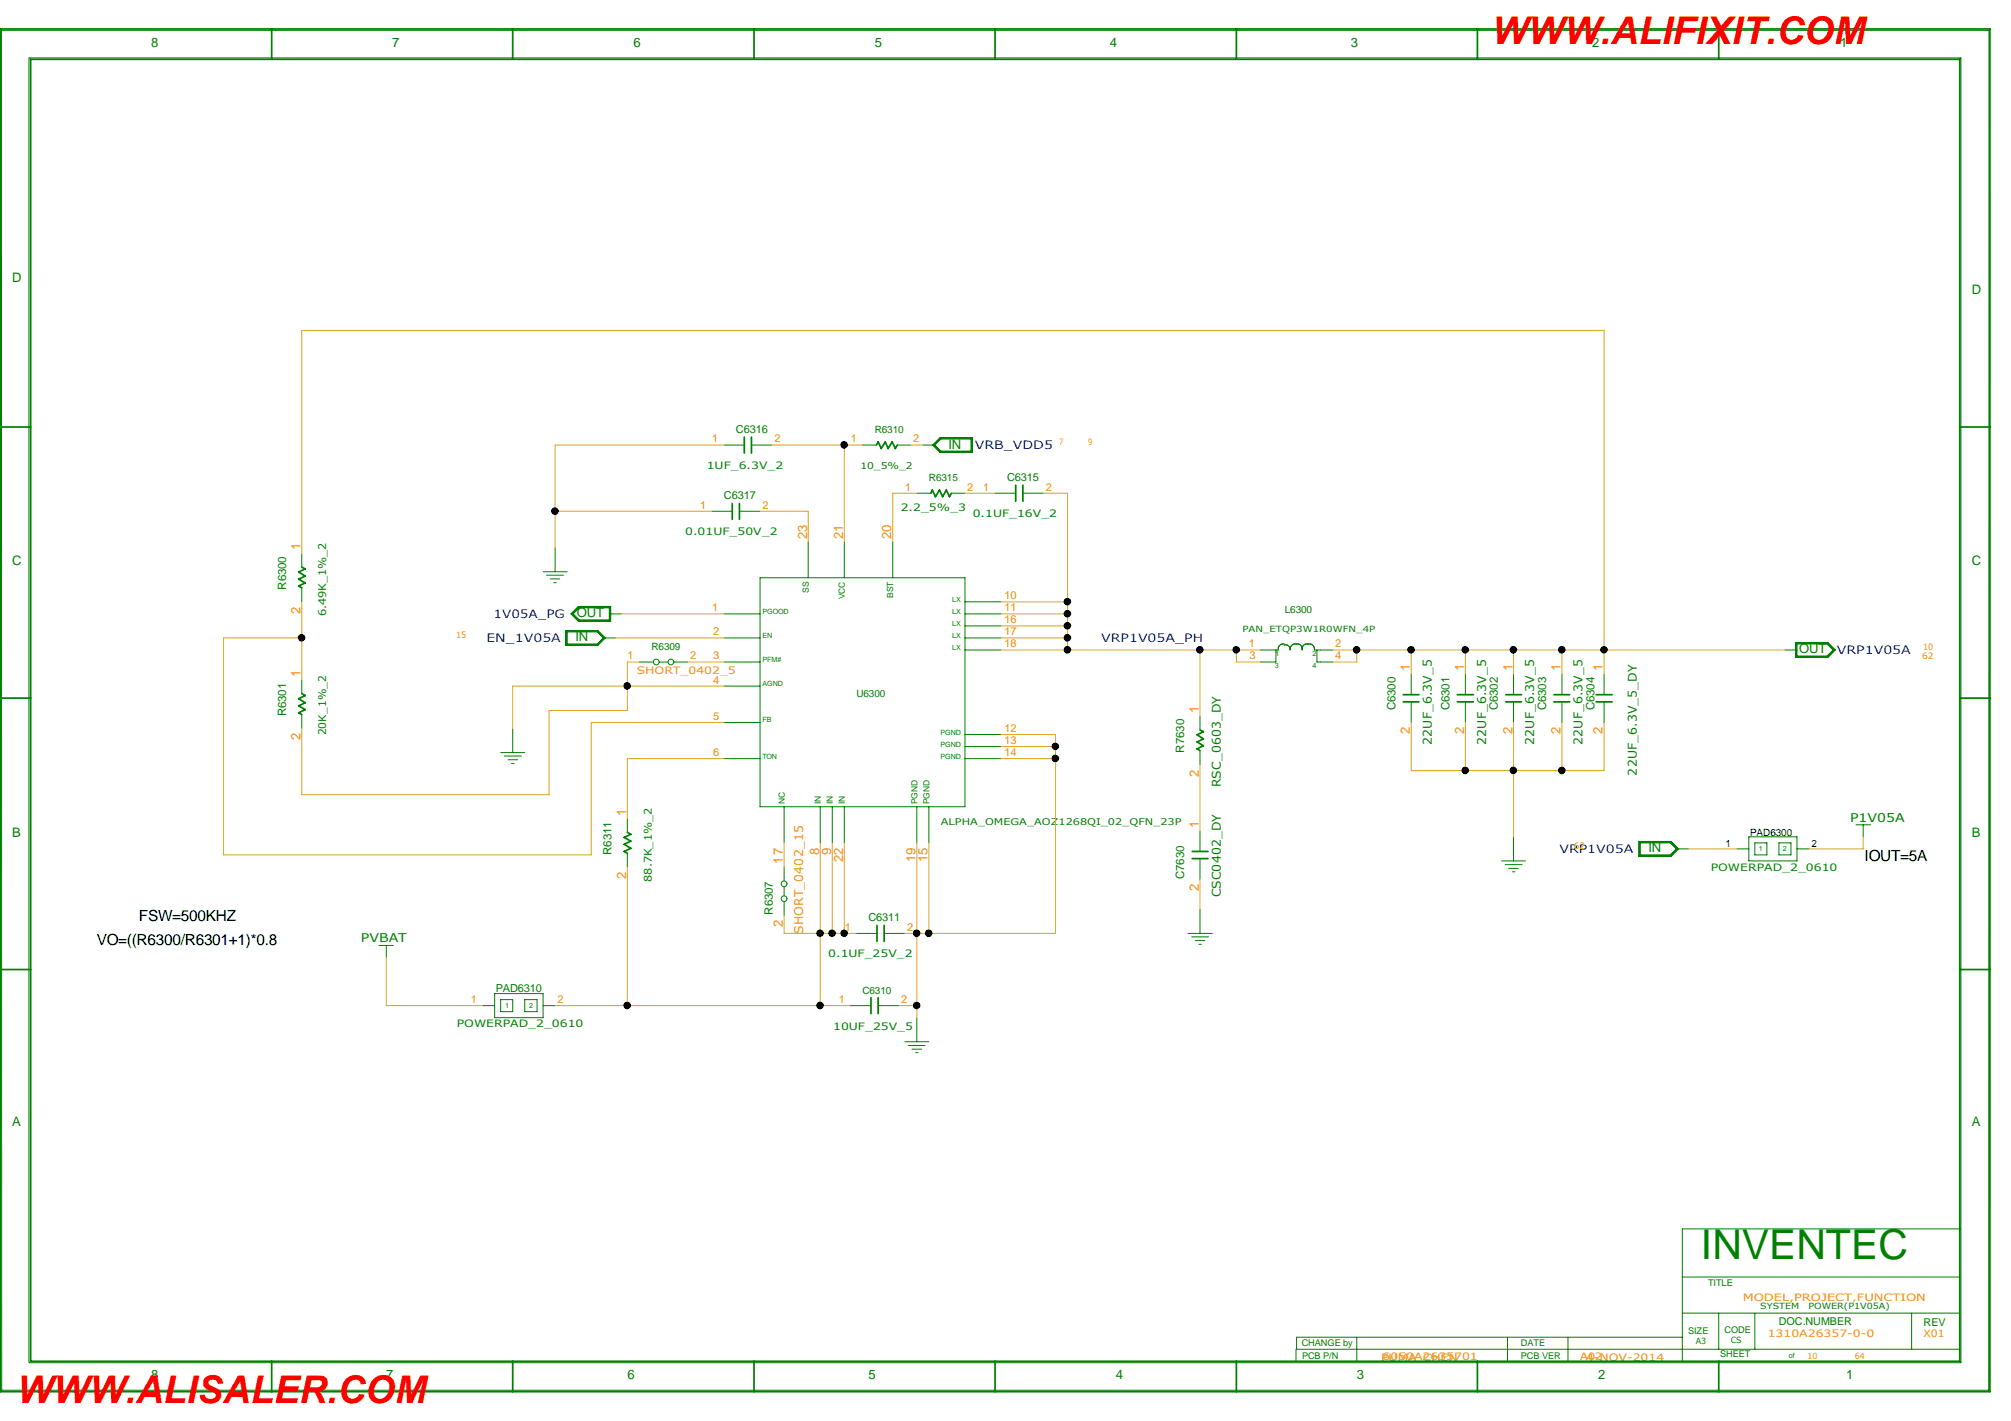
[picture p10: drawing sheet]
<svg xmlns="http://www.w3.org/2000/svg" width="297mm" height="210mm" viewBox="0 0 297 210" stroke-linecap="round" stroke-linejoin="round" font-family="sans-serif">
<g fill="none" stroke="#008000" stroke-width=".25">
<path d="M0 4.3h293.9v201.3h-293.9zM40.1 4.3v4.5M75.7 4.3v4.5M111.4 4.3v4.5M147 4.3v4.5M182.6 4.3v4.5M218.2 4.3v4.5M253.9 4.3v4.5M289.5 8.8h-285v192.3h285M289.5 8.7v192.4M0 63.1h4.5M108.2 74.4v2.3"/>
<path d="M109.2 74.4v2.3M109.9 64.6v2.3M111 64.6v2.3M129.5 65.7l.2-.4 .5 1 .6-1 .4 1 .6-1 .4 1 .3-.6M137.5 72.9l.2-.5 .5 1 .6-1 .4 1 .6-1 .4 1 .3-.5M150 71.7v2.3M151.1 71.7v2.3M289.5 63.1h4.4M44.6 83.8l.5 .2-1 .5 1 .6-1 .5 1 .5-1 .5 .5 .2M0 103.1h4.5M44.6 102.4l.5 .3-1 .5 1 .6-1 .5 1 .5-1 .5 .5 .2M177.2 107.8l.6 .3-1 .4 1 .6-1 .5 1 .6-1 .4 .4 .3"/>
<path d="M207.3 102.6h2.3M207.3 103.7h2.3M215.3 102.6h2.3M215.3 103.7h2.3M222.4 102.6h2.3M222.4 103.7h2.3M229.5 102.6h2.4M229.5 103.7h2.4M235.8 102.6h2.3M235.8 103.7h2.3M289.5 103.1h4.4M92.7 122.9l.5 .3-1 .5 1 .5-1 .5 1 .6-1 .5 .5 .2"/>
<path d="M129.5 136.7v2.4M130.6 136.7v2.4M176.1 125.8h2.3M176.1 126.8h2.3M0 143.2h4.5M128.6 147.4v2.3M129.7 147.4v2.3M289.5 143.2h4.4M40.1 201.1v4.5M75.7 201.1v4.5M111.4 201.1v4.5M147 201.1v4.5"/>
<path d="M182.6 201.1v4.5M218.2 201.1v4.5M253.9 201.1v4.5"/>
</g>
<g fill="none" stroke="#008000" stroke-width=".15">
<path d="M.2 4.4l.1 201M.3 4.5h293.4M4.3 8.6v192.7M4.3 8.6h285.3v192.7h-285.3M293.8 4.5l-.1 200.9h-293.4M105.2 75.5h3M106.9 65.7h3M109.2 75.5h3.1M111 65.7h3M127.4 65.7h2.1M132.5 65.7h2M135.4 72.9h2.1"/>
<path d="M136.3 65.7h1.8M138.1 65.7l.9-.8h4.4v1.7h-4.4zM138.8 64.6h4.8v2.2h-4.8l-1.1-1.1zM138.9 64.7h4.6v2.1h-4.6l-1-1.1zM138.9 64.8h4.6v1.9h-4.6l-.9-1zM140.5 72.9h2M147 72.9h3M151.1 72.9h3M44.6 81.8v2M44.6 86.8v2.1M80.2 84.5h3.6M80.7 85h2.5"/>
<path d="M81.3 85.5h1.4M81.8 86.1h.4M82 80.9v3.6M83.6 93.1h4.7l1.1 1.1-1.1 1.1h-4.7zM83.6 93.2h4.7l1 1-1 1.1h-4.7zM83.7 93.3h4.6l.9 .9-.9 1h-4.6zM83.8 93.3h4.4l.9 .9-.9 .9h-4.4zM84.3 90.7l1.1-1.1h4.8v2.2h-4.8zM84.5 90.7l1-1h4.6v2h-4.6zM84.7 90.7l.9-.9h4.4v1.8h-4.4zM85.5 89.7h4.6v2h-4.6l-1-1zM89.1 94.2h1.8"/>
<path d="M90 90.7h1.8M94.4 97.8h2.1M97.4 97.8h1.3M99.6 97.8h2M106.9 97.8h5.4M106.9 90.7h5.4M106.9 94.2h5.4M112.3 85.3h30.2v33.9h-30.2zM119.4 80v5.3M124.7 80v5.3M131.9 80v5.3M142.5 88.9h5.4"/>
<path d="M142.5 90.7h5.4M142.5 94.2h5.4M142.5 96h5.4M142.5 92.5h5.4M188.5 96v1.8h-2.3M188.8 95.8v.2h-2.6M189 95.3l-.2 .5M189.5 95.1l-.4 .2M189.6 95.1h.1M189.9 95.2l-.2 .1M189.9 95.2l.4 .2M190.4 95.5l.1 .4"/>
<path d="M190.5 95.9v.1M190.6 95.8v.2M190.8 95.3l-.2 .5M191.3 95.1l-.5 .2M191.3 95.1h.3M191.5 95.1l-.1 .1M191.7 95.1l.4 .2M192.2 95.4l.2 .4M192.3 95.8v.2M192.4 95.9v.1M192.4 95.4v.1M192.5 95.3l-.2 .5"/>
<path d="M192.6 95.2h.1M193 95.1l-.4 .2M193.1 95.1l.1 .1M193.4 95.1l-.2 .1M193.5 95.1l.4 .2M194 95.4l.1 .4M194.1 95.9v.1h.9M194.5 96v1.8h.5M195.1 97.8h1.7M195.1 96h1.7M208.4 99.6v3M216.4 99.6v3"/>
<path d="M223.6 99.6v3M230.7 99.6v3M236.9 99.6v3M263.6 96h1.8M265.2 94.9h4.8l1.1 1.1-1.1 1.1h-4.8zM265.3 95h4.7l1 1-1 1.1h-4.7zM265.3 95h4.6l1 1-1 1h-4.6zM265.4 95.1h4.5l.9 .9-.9 .9h-4.5zM44.6 100.5v1.9M44.6 105.5v2.1M74 111.2h3.5M74.5 111.7h2.5"/>
<path d="M75.1 112.2h1.4M75.6 112.8h.3M75.7 107.6v3.6M106.9 112.1h5.4M106.9 101.3h5.4M106.9 106.7h5.4M115.8 119.2v5.3M121.2 119.2v5.3M122.9 119.2v5.3M124.7 119.2v5.3M135.4 119.2v5.3M137.2 119.2v5.3"/>
<path d="M142.5 108.5h5.4M142.5 110.3h5.4M142.5 112.1h5.4M177.2 105.8v2M177.2 110.9v2M208.4 103.7v3M216.4 103.7v3M223.6 103.7v3M230.7 103.7v3M236.9 103.7v3M56 139.7h2.1M57.1 139.7v1.7"/>
<path d="M92.7 120.9v2M92.7 126v2.1M115.8 128.1v2M115.8 131v1.3M115.8 133.2v2M126.5 137.9h3M130.6 137.9h3M175.5 137.9h3.6M176 138.4h2.5M176.6 138.9h1.4M177.1 139.5h.4M177.2 122.7v3.1"/>
<path d="M177.2 126.8v3.1M177.2 134.3v3.6M221.8 127.2h3.5M222.3 127.7h2.5M222.8 128.3h1.5M223.4 128.8h.4M223.6 123.6v3.6M242.1 124.3h4.7l1.1 1.1-1.1 1.1h-4.7zM242.1 124.4h4.7l1 1-1 1h-4.7zM242.2 124.5h4.6l.9 .9-.9 1h-4.6zM242.3 124.5h4.4l.9 .9-.9 .9h-4.4zM247.6 125.4h1.8"/>
<path d="M256.5 125.4h1.8M258.3 123.6h7.1v3.6h-7.1zM259.2 124.5h1.8v1.8h-1.8zM262.8 124.5h1.7v1.8h-1.7zM265.4 125.4h1.8M274.1 121.8h2.2M275.2 121.8v1.8M71.3 148.5h1.8M73.1 146.8h7.1v3.5h-7.1zM74 147.7h1.7v1.7h-1.7zM77.5 147.7h1.8v1.7h-1.8zM80.2 148.5h1.8"/>
<path d="M125.6 148.5h3M129.7 148.5h3.1M133.6 153.9h3.6M134.2 154.4h2.4M134.7 155h1.4M135.3 155.5h.3M135.4 150.3v3.6M191.4 199.3v1.8M200.4 197.5v3.6M222.7 197.5v3.6M231.6 197.5v3.6M248.5 197.5h-57v1.8h98"/>
<path d="M248.5 181.5v19.6M248.5 194h41M248.5 188.6h41M248.6 181.5h41M253.9 194v5.3M259.2 194v5.3M282.4 194v5.3"/>
<circle cx="96.9" cy="97.8" r=".43"/>
<circle cx="99.1" cy="97.8" r=".43"/>
<circle cx="115.8" cy="130.6" r=".43"/>
<circle cx="115.8" cy="132.8" r=".43"/>
</g>
<g fill="none" stroke="#daa520" stroke-width=".15">
<path d="M82 75.5h23.2M106.9 65.7h-24.9v15.2M112.3 75.5h7.1v4.5M114 65.7h13.4M124.7 65.7v14.3M134.5 65.7h1.8M135.4 72.9h-3.5v7.1M142.5 72.9h4.5M154.1 72.9h3.6v23.1M44.6 81.8v-33h192.3v50.8M44.6 88.9v11.6M44.6 94.2h-11.6v32.1h54.3v-19.6h19.6"/>
<path d="M90.9 94.2h16M91.8 90.7h15.1M94.4 97.8h-1.7v7.1h-11.6v12.5h-36.5v-9.8M101.6 97.8h5.3M147.9 94.2h9.8M147.9 90.7h9.8M147.9 88.9h9.8M147.9 96h38.3M147.9 92.5h9.8M177.2 96v9.8M182.6 96v1.8h3.6M196.8 96h66.8"/>
<path d="M200.4 96v1.8h-3.6M208.4 96v3.6M216.4 96v3.6M223.6 96v3.6M230.7 96v3.6M106.9 101.3h-31.2v6.3M106.9 112.1h-14.2v8.8M147.9 108.5h8v29.4h-22.3M147.9 110.3h8M147.9 112.1h8M177.2 112.9v9.8M208.4 106.7v7.1h28.5v-7.1"/>
<path d="M216.4 106.7v7.1M223.6 106.7v16.9M230.7 106.7v7.1M92.7 128.1v20.4M115.8 135.2v2.7h10.7M115.8 124.5v3.6M121.2 124.5v24M122.9 124.5v13.4M124.7 124.5v13.4M135.4 124.5v25.8M137.2 124.5v13.4M177.2 129.9v4.4"/>
<path d="M249.4 125.4h7.1M275.2 123.6v1.8h-8M57.1 141.4v7.1h14.2M82 148.5h43.6M132.8 148.5h2.6"/>
</g>
<g fill="#000">
<circle cx="82" cy="75.5" r=".49"/>
<circle cx="124.7" cy="65.7" r=".49"/>
<circle cx="44.6" cy="94.2" r=".49"/>
<circle cx="157.7" cy="96" r=".49"/>
<circle cx="157.7" cy="94.2" r=".49"/>
<circle cx="157.7" cy="92.4" r=".49"/>
<circle cx="157.7" cy="90.7" r=".49"/>
<circle cx="157.7" cy="88.9" r=".49"/>
<circle cx="177.2" cy="96" r=".49"/>
<circle cx="182.6" cy="96" r=".49"/>
<circle cx="200.4" cy="96" r=".49"/>
<circle cx="208.4" cy="96" r=".49"/>
<circle cx="216.4" cy="96" r=".49"/>
<circle cx="223.5" cy="96" r=".49"/>
<circle cx="230.7" cy="96" r=".49"/>
<circle cx="236.9" cy="96" r=".49"/>
<circle cx="92.6" cy="101.3" r=".49"/>
<circle cx="155.9" cy="110.3" r=".49"/>
<circle cx="155.9" cy="112" r=".49"/>
<circle cx="216.4" cy="113.8" r=".49"/>
<circle cx="223.5" cy="113.8" r=".49"/>
<circle cx="230.7" cy="113.8" r=".49"/>
<circle cx="121.1" cy="137.9" r=".49"/>
<circle cx="122.9" cy="137.9" r=".49"/>
<circle cx="124.7" cy="137.9" r=".49"/>
<circle cx="135.4" cy="137.9" r=".49"/>
<circle cx="137.2" cy="137.9" r=".49"/>
<circle cx="92.6" cy="148.5" r=".49"/>
<circle cx="121.1" cy="148.5" r=".49"/>
<circle cx="135.4" cy="148.5" r=".49"/>
</g>
<g fill="none" stroke="#000" stroke-width=".15">
<circle cx="82" cy="75.5" r=".49"/>
<circle cx="124.7" cy="65.7" r=".49"/>
<circle cx="44.6" cy="94.2" r=".49"/>
<circle cx="157.7" cy="96" r=".49"/>
<circle cx="157.7" cy="94.2" r=".49"/>
<circle cx="157.7" cy="92.4" r=".49"/>
<circle cx="157.7" cy="90.7" r=".49"/>
<circle cx="157.7" cy="88.9" r=".49"/>
<circle cx="177.2" cy="96" r=".49"/>
<circle cx="182.6" cy="96" r=".49"/>
<circle cx="200.4" cy="96" r=".49"/>
<circle cx="208.4" cy="96" r=".49"/>
<circle cx="216.4" cy="96" r=".49"/>
<circle cx="223.5" cy="96" r=".49"/>
<circle cx="230.7" cy="96" r=".49"/>
<circle cx="236.9" cy="96" r=".49"/>
<circle cx="92.6" cy="101.3" r=".49"/>
<circle cx="155.9" cy="110.3" r=".49"/>
<circle cx="155.9" cy="112" r=".49"/>
<circle cx="216.4" cy="113.8" r=".49"/>
<circle cx="223.5" cy="113.8" r=".49"/>
<circle cx="230.7" cy="113.8" r=".49"/>
<circle cx="121.1" cy="137.9" r=".49"/>
<circle cx="122.9" cy="137.9" r=".49"/>
<circle cx="124.7" cy="137.9" r=".49"/>
<circle cx="135.4" cy="137.9" r=".49"/>
<circle cx="137.2" cy="137.9" r=".49"/>
<circle cx="92.6" cy="148.5" r=".49"/>
<circle cx="121.1" cy="148.5" r=".49"/>
<circle cx="135.4" cy="148.5" r=".49"/>
</g>
<text font-size="6.1" fill="#008000" x="251.2" y="186">INVENTEC</text>
<g font-size="5.6" fill="#f00">
<text x="220.4" y="6.4">WWW.ALIFIXIT.COM</text>
<text x="2.5" y="207.3">WWW.ALISALER.COM</text>
</g>
<g font-size="2.3">
<text x="275.4" y="127.1">IOUT=5A</text>
<text x="20.5" y="136.1">FSW=500KHZ</text>
<text x="14.3" y="139.6">VO=((R6300/R6301+1)*0.8</text>
</g>
<g font-size="1.9" fill="#008000">
<text x="22.3" y="6.9">8</text>
<text x="58" y="6.9">7</text>
<text x="93.6" y="6.9">6</text>
<text x="129.2" y="6.9">5</text>
<text x="163.9" y="6.9">4</text>
<text x="199.5" y="6.9">3</text>
<text x="235.2" y="6.9">2</text>
<text x="271.8" y="6.9">1</text>
<text x="1.8" y="41.7">D</text>
<text x="291.2" y="43.4">D</text>
<text x="140.1" y="66.3">IN</text>
<text x="1.8" y="83.5">C</text>
<text x="291.2" y="83.5">C</text>
<text x="85" y="94.7">IN</text>
<text x="85.2" y="91.2">OUT</text>
<text x="265.8" y="96.5">OUT</text>
<text x="1.8" y="123.6">B</text>
<text x="243.5" y="125.9">IN</text>
<text x="291.2" y="123.6">B</text>
<text x="1.8" y="166.3">A</text>
<text x="291.2" y="166.3">A</text>
<text x="22.3" y="203.7">8</text>
<text x="57.1" y="203.7">7</text>
<text x="92.7" y="203.7">6</text>
<text x="128.3" y="203.7">5</text>
<text x="164.8" y="203.7">4</text>
<text x="200.4" y="203.7">3</text>
<text x="236" y="203.7">2</text>
<text x="272.7" y="203.7">1</text>
</g>
<g font-size="1.9" fill="#ff8d00">
<text x="44.4" y="81.3" transform="rotate(-90 44.4 81.3)">1</text>
<text x="119.2" y="79.6" transform="rotate(-90 119.2 79.6)">23</text>
<text x="124.5" y="79.6" transform="rotate(-90 124.5 79.6)">21</text>
<text x="131.7" y="79.6" transform="rotate(-90 131.7 79.6)">20</text>
<text x="44.4" y="90.7" transform="rotate(-90 44.4 90.7)">2</text>
<text x="44.4" y="100" transform="rotate(-90 44.4 100)">1</text>
<text x="208.2" y="99.1" transform="rotate(-90 208.2 99.1)">1</text>
<text x="216.3" y="99.1" transform="rotate(-90 216.3 99.1)">1</text>
<text x="223.4" y="99.1" transform="rotate(-90 223.4 99.1)">1</text>
<text x="230.5" y="99.1" transform="rotate(-90 230.5 99.1)">1</text>
<text x="236.7" y="99.1" transform="rotate(-90 236.7 99.1)">1</text>
<text x="177.1" y="105.3" transform="rotate(-90 177.1 105.3)">1</text>
<text x="44.4" y="109.3" transform="rotate(-90 44.4 109.3)">2</text>
<text x="208.2" y="108.5" transform="rotate(-90 208.2 108.5)">2</text>
<text x="216.3" y="108.5" transform="rotate(-90 216.3 108.5)">2</text>
<text x="223.4" y="108.5" transform="rotate(-90 223.4 108.5)">2</text>
<text x="230.5" y="108.5" transform="rotate(-90 230.5 108.5)">2</text>
<text x="236.7" y="108.5" transform="rotate(-90 236.7 108.5)">2</text>
<text x="177.1" y="114.7" transform="rotate(-90 177.1 114.7)">2</text>
<text x="92.5" y="120.5" transform="rotate(-90 92.5 120.5)">1</text>
<text x="177.1" y="122.3" transform="rotate(-90 177.1 122.3)">1</text>
<text x="92.5" y="129.8" transform="rotate(-90 92.5 129.8)">2</text>
<text x="115.7" y="127.6" transform="rotate(-90 115.7 127.6)">17</text>
<text x="121" y="126.3" transform="rotate(-90 121 126.3)">8</text>
<text x="122.8" y="126.3" transform="rotate(-90 122.8 126.3)">9</text>
<text x="124.5" y="127.3" transform="rotate(-90 124.5 127.3)">22</text>
<text x="135.2" y="127.3" transform="rotate(-90 135.2 127.3)">19</text>
<text x="137" y="127.3" transform="rotate(-90 137 127.3)">15</text>
<text x="177.1" y="131.6" transform="rotate(-90 177.1 131.6)">2</text>
<text x="115.7" y="137" transform="rotate(-90 115.7 137)">2</text>
</g>
<g font-size="1.8" fill="#008000">
<text x="211.5" y="110" transform="rotate(-90 211.5 110)">22UF_6.3V_5</text>
<text x="219.5" y="110" transform="rotate(-90 219.5 110)">22UF_6.3V_5</text>
<text x="226.6" y="110" transform="rotate(-90 226.6 110)">22UF_6.3V_5</text>
<text x="233.8" y="110" transform="rotate(-90 233.8 110)">22UF_6.3V_5</text>
<text x="180.3" y="116.3" transform="rotate(-90 180.3 116.3)">RSC_0603_DY</text>
<text x="241.8" y="114.6" transform="rotate(-90 241.8 114.6)">22UF_6.3V_5_DY</text>
<text x="273.3" y="121.4">P1V05A</text>
<text x="180.3" y="132.5" transform="rotate(-90 180.3 132.5)">CSC0402_DY</text>
<text x="53.3" y="139.2">PVBAT</text>
</g>
<text font-size="1.8" fill="#ff8d00" x="118.7" y="137.9" transform="rotate(-90 118.7 137.9)">SHORT_0402_15</text>
<g font-size="1.7" fill="#00f">
<text x="144" y="66.3">VRB_VDD5</text>
<text x="71.8" y="94.8">EN_1V05A</text>
<text x="72.9" y="91.3">1V05A_PG</text>
<text x="162.6" y="94.8">VRP1V05A_PH</text>
<text x="271.3" y="96.6">VRP1V05A</text>
<text x="230.3" y="126">VRP1V05A</text>
</g>
<g font-size="1.7" fill="#008000">
<text x="42.2" y="87.1" transform="rotate(-90 42.2 87.1)">R6300</text>
<text x="42.2" y="105.8" transform="rotate(-90 42.2 105.8)">R6301</text>
<text x="206.1" y="104.9" transform="rotate(-90 206.1 104.9)">C6300</text>
<text x="214.1" y="104.9" transform="rotate(-90 214.1 104.9)">C6301</text>
<text x="221.2" y="104.9" transform="rotate(-90 221.2 104.9)">C6302</text>
<text x="228.4" y="104.9" transform="rotate(-90 228.4 104.9)">C6303</text>
<text x="235.5" y="104.9" transform="rotate(-90 235.5 104.9)">C6304</text>
<text x="174.9" y="111.2" transform="rotate(-90 174.9 111.2)">R7630</text>
<text x="90.3" y="126.3" transform="rotate(-90 90.3 126.3)">R6311</text>
<text x="174.9" y="129.9" transform="rotate(-90 174.9 129.9)">C7630</text>
<text x="114.2" y="135.1" transform="rotate(-90 114.2 135.1)">R6307</text>
</g>
<g font-size="1.6" fill="#ff8d00">
<text x="105.2" y="65.4">1</text>
<text x="114.4" y="65.4">2</text>
<text x="125.7" y="65.4">1</text>
<text x="134.9" y="65.4">2</text>
<text x="103.4" y="75.1">1</text>
<text x="112.6" y="75.1">2</text>
<text x="133.7" y="72.5">1</text>
<text x="142.9" y="72.5">2</text>
<text x="145.2" y="72.5">1</text>
<text x="154.5" y="72.5">2</text>
<text x="148.4" y="88.5">10</text>
<text x="105.2" y="90.3">1</text>
<text x="105.3" y="93.9">2</text>
<text x="148.4" y="95.6">18</text>
<text x="148.4" y="93.9">17</text>
<text x="148.4" y="92.1">16</text>
<text x="148.4" y="90.3">11</text>
<text x="184.4" y="95.6">1</text>
<text x="197.2" y="95.6">2</text>
<text x="92.7" y="97.4">1</text>
<text x="101.9" y="97.4">2</text>
<text x="105.3" y="97.4">3</text>
<text x="105.3" y="101">4</text>
<text x="184.6" y="97.4">3</text>
<text x="197.2" y="97.4">4</text>
<text x="105.3" y="106.3">5</text>
<text x="105.3" y="111.6">6</text>
<text x="148.4" y="111.6">14</text>
<text x="148.4" y="109.9">13</text>
<text x="148.4" y="108.1">12</text>
<text x="124.8" y="137.5">1</text>
<text x="134" y="137.5">2</text>
<text x="69.6" y="148.2">1</text>
<text x="82.3" y="148.2">2</text>
<text x="123.9" y="148.2">1</text>
<text x="133.1" y="148.2">2</text>
</g>
<g font-size="1.6" fill="#008000">
<text x="108.7" y="63.9">C6316</text>
<text x="148.8" y="71">C6315</text>
<text x="106.9" y="73.7">C6317</text>
<text x="48.2" y="91.1" transform="rotate(-90 48.2 91.1)">6.49K_1%_2</text>
<text x="48.2" y="108.6" transform="rotate(-90 48.2 108.6)">20K_1%_2</text>
<text x="96.3" y="130.3" transform="rotate(-90 96.3 130.3)">88.7K_1%_2</text>
<text x="128.3" y="136.1">C6311</text>
<text x="73.2" y="146.6">PAD6310</text>
<text x="262.8" y="195.8">DOC.NUMBER</text>
<text x="284.1" y="195.9">REV</text>
</g>
<g font-size="1.5" fill="#008000">
<text x="129.2" y="64">R6310</text>
<text x="104.4" y="69.3">1UF_6.3V_2</text>
<text x="137.2" y="71.1">R6315</text>
<text x="133.1" y="75.5">2.2_5%_3</text>
<text x="143.7" y="76.4">0.1UF_16V_2</text>
<text x="101.2" y="79.1">0.01UF_50V_2</text>
<text x="189.8" y="90.6">L6300</text>
<text x="96.2" y="96.1">R6309</text>
<text x="126.5" y="103">U6300</text>
<text x="252.7" y="128.6">POWERPAD_2_0610</text>
<text x="122.3" y="141.4">0.1UF_25V_2</text>
<text x="127.4" y="146.8">C6310</text>
<text x="67.5" y="151.8">POWERPAD_2_0610</text>
<text x="123.1" y="152.1">10UF_25V_5</text>
</g>
<g font-size="1.5" fill="#ff8d00">
<text x="94.1" y="99.6">SHORT_0402_5</text>
<text x="257.4" y="192.2">MODEL,PROJECT,FUNCTION</text>
<text x="261.1" y="197.5">1310A26357-0-0</text>
<text x="284.1" y="197.5">X01</text>
<text x="204" y="201.1">PUMA CHEN</text>
<text x="204.2" y="200.9">6050A2635701</text>
<text x="233.4" y="200.9">A02</text>
<text x="234.3" y="201.1">4-NOV-2014</text>
</g>
<g font-size="1.5">
<text x="254.9" y="125.1">1</text>
<text x="258.5" y="123.5">PAD6300</text>
<text x="267.5" y="125.1">2</text>
</g>
<g font-size="1.4" fill="#008000">
<text x="127.1" y="69.3">10_5%_2</text>
<text x="139" y="121.9">ALPHA_OMEGA_AOZ1268QI_02_QFN_23P</text>
<text x="252.3" y="189.9">TITLE</text>
<text x="249.3" y="197">SIZE</text>
<text x="254.7" y="196.9">CODE</text>
<text x="192.3" y="198.8">CHANGE by</text>
<text x="192.3" y="200.7">PCB P/N</text>
<text x="224.7" y="198.8">DATE</text>
<text x="224.7" y="200.7">PCB VER</text>
<text x="254.1" y="200.4">SHEET</text>
</g>
<g font-size="1.3" fill="#ff8d00">
<text x="156.5" y="65.7">7</text>
<text x="160.7" y="65.7">9</text>
<text x="67.4" y="94.2">15</text>
<text x="283.9" y="97.3">62</text>
<text x="284.1" y="96">10</text>
<text x="232.4" y="125.4">62</text>
<text x="267" y="200.7">10</text>
<text x="274" y="200.7">64</text>
</g>
<g font-size="1.3" fill="#008000">
<text x="119.5" y="87.6" transform="rotate(-90 119.5 87.6)">SS</text>
<text x="124.8" y="88.5" transform="rotate(-90 124.8 88.5)">VCC</text>
<text x="131.9" y="88.3" transform="rotate(-90 131.9 88.3)">BST</text>
<text x="183.5" y="93.3">PAN_ETQP3W1R0WFN_4P</text>
<text x="115.9" y="118.8" transform="rotate(-90 115.9 118.8)">NC</text>
<text x="121.2" y="118.7" transform="rotate(-90 121.2 118.7)">IN</text>
<text x="123" y="118.7" transform="rotate(-90 123 118.7)">IN</text>
<text x="124.8" y="118.7" transform="rotate(-90 124.8 118.7)">IN</text>
<text x="135.5" y="118.8" transform="rotate(-90 135.5 118.8)">PGND</text>
<text x="137.3" y="118.8" transform="rotate(-90 137.3 118.8)">PGND</text>
<text x="260" y="193.4">SYSTEM</text>
<text x="267.1" y="193.4">POWER(P1V05A)</text>
<text x="250.5" y="198.5">A3</text>
<text x="255.6" y="198.4">CS</text>
</g>
<g font-size="1.1" fill="#008000">
<text x="140.6" y="88.9">LX</text>
<text x="112.6" y="94.2">EN</text>
<text x="112.6" y="90.7">PGOOD</text>
<text x="140.6" y="92.5">LX</text>
<text x="140.6" y="94.2">LX</text>
<text x="140.6" y="90.7">LX</text>
<text x="112.6" y="97.8">PFM#</text>
<text x="112.6" y="101.3">AGND</text>
<text x="140.6" y="96">LX</text>
<text x="188.3" y="98.7">3</text>
<text x="188.4" y="96.9">1</text>
<text x="193.9" y="98.7">4</text>
<text x="193.9" y="96.9">2</text>
<text x="112.6" y="106.7">FB</text>
<text x="112.6" y="112.1">TON</text>
<text x="138.9" y="112.1">PGND</text>
<text x="138.9" y="110.3">PGND</text>
<text x="138.9" y="108.5">PGND</text>
<text x="259.8" y="125.8">1</text>
<text x="263.4" y="125.8">2</text>
<text x="74.6" y="148.9">1</text>
<text x="78.2" y="148.9">2</text>
<text x="264.2" y="200.6">of</text>
</g>
</svg>
